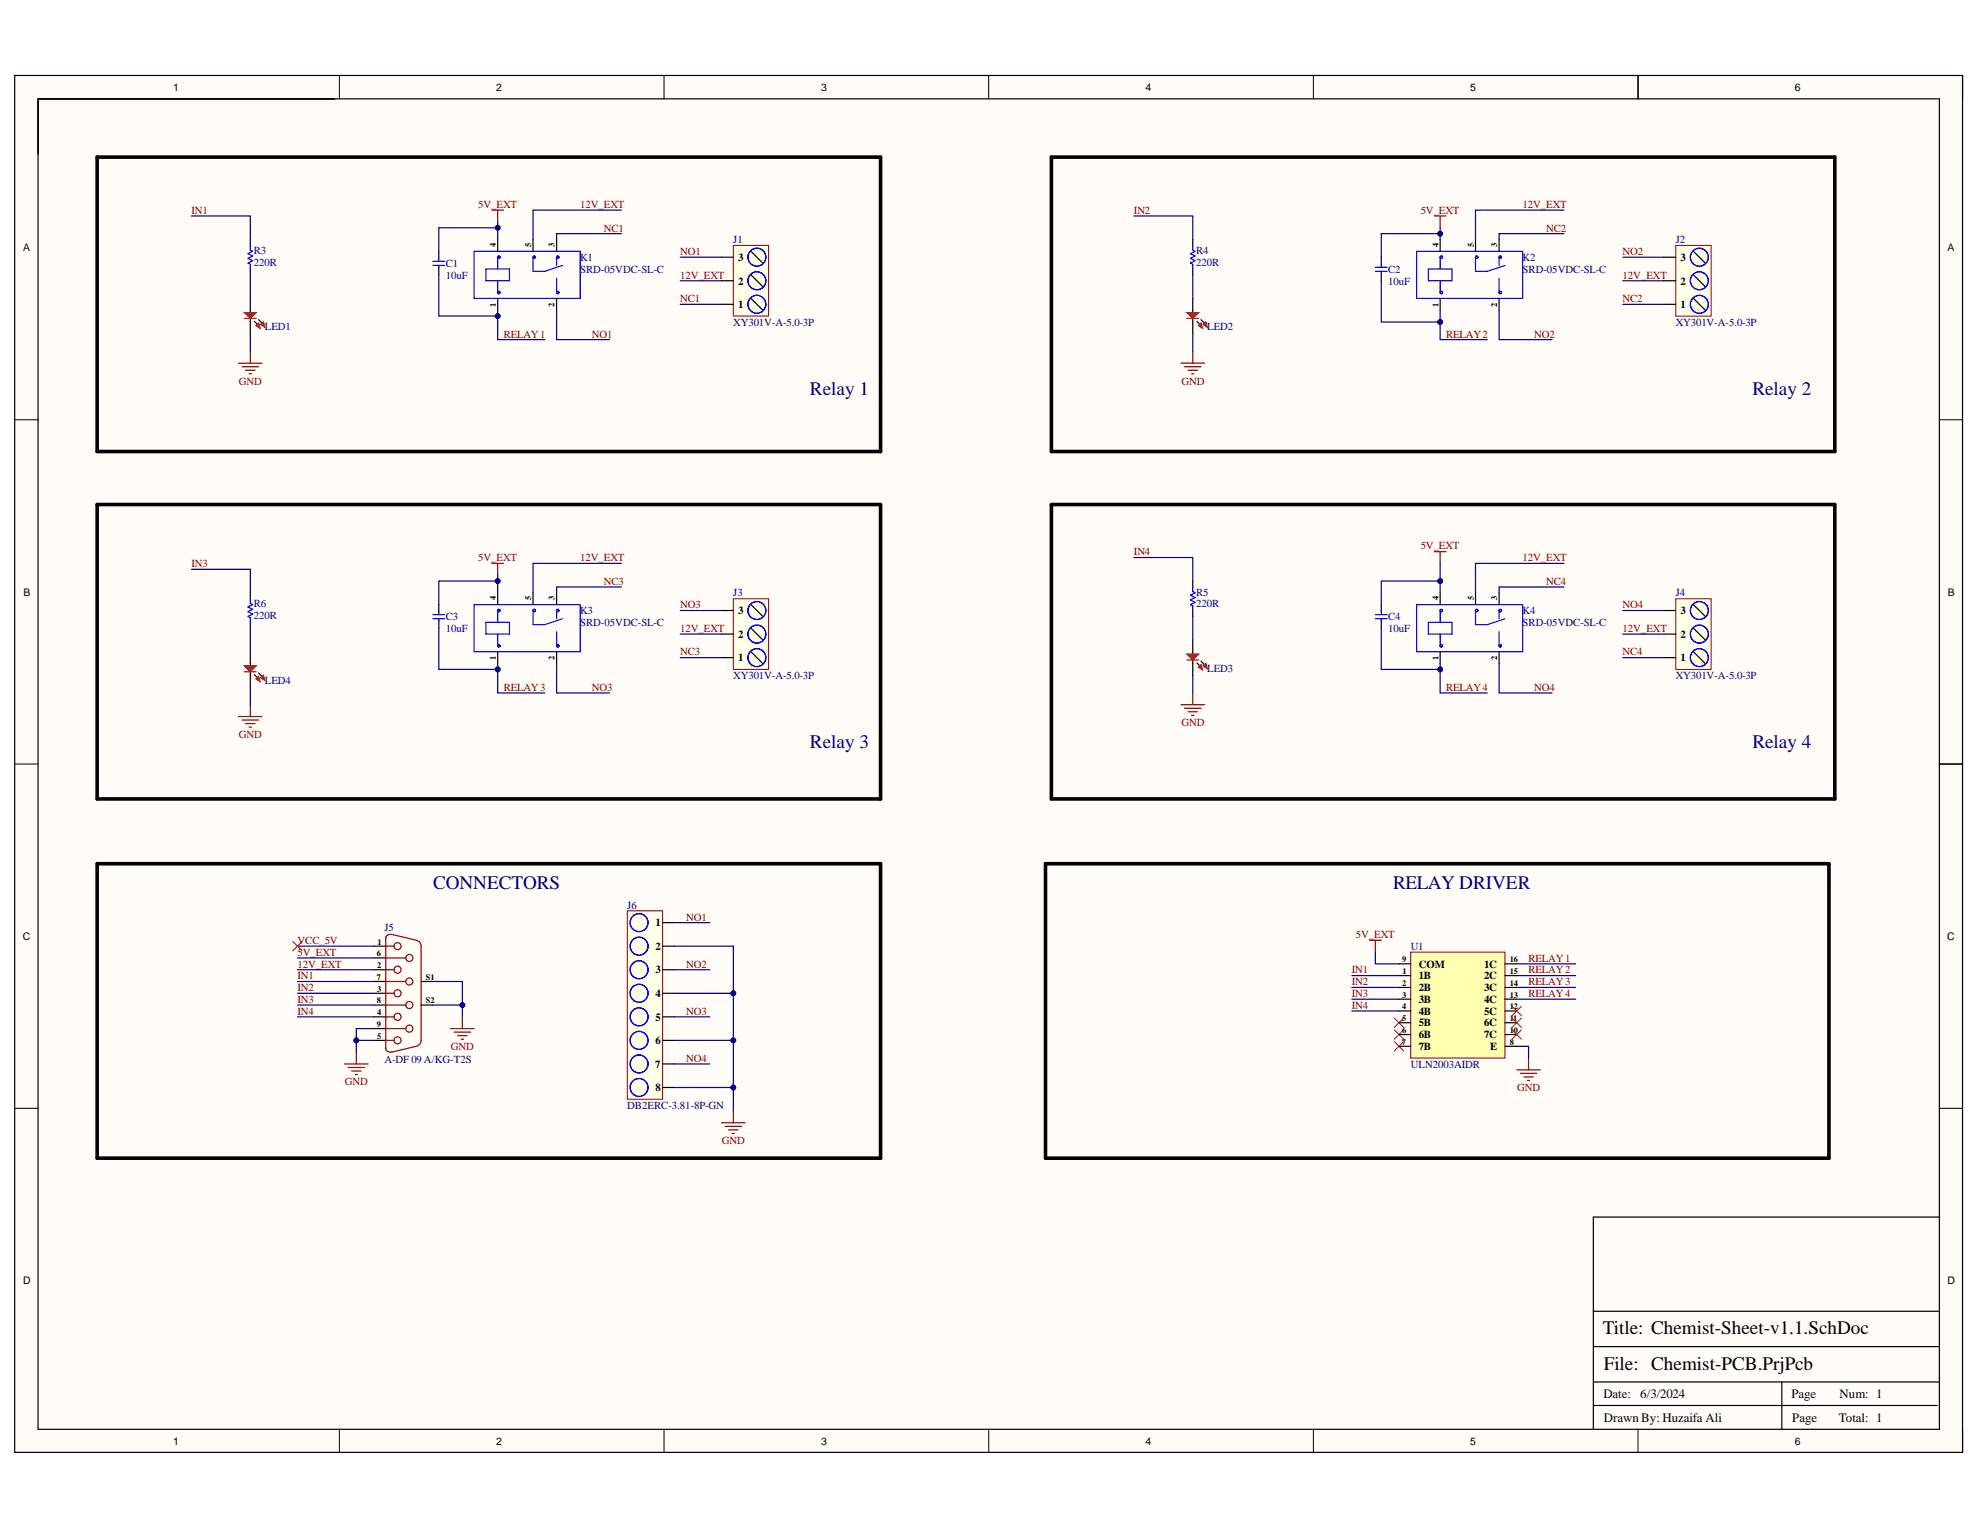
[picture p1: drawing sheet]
<svg xmlns="http://www.w3.org/2000/svg" width="279mm" height="216mm" viewBox="0 0 279 216" stroke-linecap="round" stroke-linejoin="round" font-family="sans-serif">
<g fill="#fffcf8">
<path d="M2.1 10.7h274.9v194.3h-274.9z" fill-rule="evenodd"/>
<path d="M5.4 14h268.2v187.7h-268.2z" fill-rule="evenodd"/>
</g>
<g fill="none" stroke="#000" stroke-width=".14">
<path d="M2.1 10.7h3.3M47.9 10.7v3.3M93.7 10.7v3.3M139.5 10.7v3.3M185.3 10.7v3.3M231.1 10.7v3.3M273.6 10.7h3.4v3.3M2.1 59.2h3.3M273.6 59.2h3.4M2.1 107.8h3.3M273.6 107.8h3.4M2.1 156.4h3.3"/>
<path d="M273.6 156.4h3.4M47.9 201.7v3.3M93.7 201.7v3.3M139.5 201.7v3.3M185.3 201.7v3.3M231.1 201.7v3.3M277 201.7v3.3"/>
</g>
<g fill="none" stroke="#000" stroke-width=".17">
<path d="M2.1 10.7h274.8v194.2h-274.8zM5.4 13.9h268.3v187.8h-268.3zM5.4 14h41.8M231.1 10.7v3.2M70.2 33.8v1.7M75.2 33.8v1.7M78.5 33.8v1.7M70.2 42.1v1.7M78.5 42.1v1.7M273.7 107.8h3.3M273.7 171.7h-48.9v30M224.8 198.3h48.6"/>
<path d="M224.8 195h48.7M224.8 190h48.7M224.8 185h48.7M251.4 195v6.7"/>
</g>
<g fill="none" stroke="#00f" stroke-width=".17">
<path d="M66.9 35.5h15v6.6h-15zM68.6 38h3.3v1.6h-3.3zM70.2 36.3v1.7M70.2 39.6v1.7M75.2 36.3v2h1.7l2.5-.8M78.5 36.3v1.2M78.5 39.3v2"/>
<circle cx="70.4" cy="36.3" r=".17"/>
<circle cx="75.4" cy="36.3" r=".17"/>
<circle cx="78.7" cy="36.3" r=".17"/>
<circle cx="70.4" cy="41.3" r=".17"/>
<circle cx="78.7" cy="41.3" r=".17"/>
</g>
<path d="M103.5 34.6h5v10h-5z" fill-rule="evenodd" fill="#ffffe8"/>
<path d="M103.5 34.6h5v10h-5z" fill="none" stroke="#800000" stroke-width=".14"/>
<path d="M101.8 39.6h1.7M101.8 36.3h1.7M106 38.8l1.6 1.6M106 35.5l1.6 1.6M101.8 42.9h1.7M106 42.1l1.6 1.7M70.2 83.7v1.6M70.2 92v1.6M75.2 83.7v1.6M78.5 83.7v1.6M78.5 92v1.6" fill="none" stroke="#000" stroke-width=".17"/>
<g fill="none" stroke="#00f" stroke-width=".17">
<path d="M66.9 85.3h15v6.7h-15zM68.6 87.8h3.3v1.7h-3.3zM70.2 86.2v1.6M70.2 89.5v1.6M75.2 86.2v1.9h1.7l2.5-.8M78.5 86.2v1.1M78.5 89.1v2"/>
<circle cx="106.8" cy="39.6" r="1.27"/>
<circle cx="106.8" cy="36.3" r="1.27"/>
<circle cx="106.8" cy="42.9" r="1.27"/>
<circle cx="70.4" cy="86.2" r=".17"/>
<circle cx="70.4" cy="91.1" r=".17"/>
<circle cx="75.4" cy="86.2" r=".17"/>
<circle cx="75.4" cy="86.1" r=".17"/>
<circle cx="78.7" cy="86.2" r=".17"/>
<circle cx="78.7" cy="86.1" r=".17"/>
<circle cx="78.7" cy="91.1" r=".17"/>
</g>
<path d="M103.5 84.5h5v10h-5z" fill-rule="evenodd" fill="#ffffe8"/>
<path d="M103.5 84.5h5v10h-5z" fill="none" stroke="#800000" stroke-width=".14"/>
<path d="M203.2 33.8v1.7M208.2 33.8v1.7M211.5 33.8v1.7M203.2 42.1v1.7M211.5 42.1v1.7M101.8 92.8h1.7M101.8 89.5h1.7M101.8 86.2h1.7M106 92l1.6 1.6M106 88.6l1.6 1.7M106 85.3l1.6 1.7" fill="none" stroke="#000" stroke-width=".17"/>
<g fill="none" stroke="#00f" stroke-width=".17">
<path d="M199.9 35.5h15v6.6h-15zM201.6 38h3.3v1.6h-3.3zM203.2 36.3v1.7M203.2 39.6v1.7M208.2 36.3v2h1.7l2.5-.8M211.5 36.3v1.2M211.5 39.3v2"/>
<circle cx="203.4" cy="36.3" r=".17"/>
<circle cx="208.4" cy="36.3" r=".17"/>
<circle cx="211.7" cy="36.3" r=".16"/>
<circle cx="203.4" cy="41.3" r=".17"/>
<circle cx="211.7" cy="41.3" r=".16"/>
<circle cx="106.8" cy="86.2" r="1.27"/>
<circle cx="106.8" cy="92.8" r="1.27"/>
<circle cx="106.8" cy="89.5" r="1.27"/>
<circle cx="106.8" cy="86.1" r="1.27"/>
</g>
<path d="M236.5 34.6h5v10h-5z" fill-rule="evenodd" fill="#ffffe8"/>
<path d="M236.5 34.6h5v10h-5z" fill="none" stroke="#800000" stroke-width=".14"/>
<path d="M234.8 39.6h1.7M234.8 36.3h1.7M239 38.8l1.6 1.7M239 35.5l1.6 1.6M234.8 42.9h1.7M239 42.1l1.6 1.7M203.2 83.7v1.6M203.2 92v1.6M208.2 83.7v1.6M211.5 83.7v1.6M211.5 92v1.6" fill="none" stroke="#000" stroke-width=".17"/>
<g fill="none" stroke="#00f" stroke-width=".17">
<path d="M199.9 85.3h15v6.7h-15zM201.6 87.8h3.3v1.7h-3.3zM203.2 86.2v1.6M203.2 89.5v1.6M208.2 86.2v1.9h1.7l2.5-.8M211.5 86.2v1.1M211.5 89.1v2"/>
<circle cx="239.8" cy="39.6" r="1.27"/>
<circle cx="239.8" cy="36.3" r="1.27"/>
<circle cx="239.8" cy="42.9" r="1.27"/>
<circle cx="203.4" cy="86.2" r=".17"/>
<circle cx="203.4" cy="91.1" r=".17"/>
<circle cx="208.4" cy="86.2" r=".17"/>
<circle cx="211.7" cy="91.1" r=".17"/>
<circle cx="211.7" cy="86.2" r=".16"/>
</g>
<path d="M236.5 84.5h5v10h-5z" fill-rule="evenodd" fill="#ffffe8"/>
<path d="M236.5 84.5h5v10h-5z" fill="none" stroke="#800000" stroke-width=".14"/>
<g fill="none" stroke="#000" stroke-width=".17">
<path d="M234.8 92.8h1.7M234.8 89.5h1.7M234.8 86.2h1.7M239 92l1.6 1.6M239 88.6l1.6 1.7M239 85.3l1.6 1.7M52.8 138.5h1.6M52.8 135.2h1.6M52.8 136.8h1.6M52.8 133.5h1.6M59.4 138.5h1.7M52.8 145.1h1.6"/>
<path d="M52.8 141.8h1.6M52.8 146.8h1.6M52.8 143.5h1.6M52.8 140.2h1.6M59.4 141.8h1.7"/>
</g>
<g fill="none" stroke="#00f" stroke-width=".17">
<circle cx="239.8" cy="89.5" r="1.27"/>
<circle cx="239.8" cy="86.2" r="1.27"/>
<circle cx="239.8" cy="92.8" r="1.27"/>
</g>
<g fill="none" stroke="#800" stroke-width=".17">
<path d="M54.4 132.4v15.6M54.4 138.5h2.9M54.4 135.2h2.9M54.4 133.5h1.2M54.4 136.8h1.2M54.4 132.4a.61 .61 0 0 1 .9-.5l3.5 .8M58.8 132.7a.83 .83 0 0 1 .6 .8v13.3a.84 .84 0 0 1-.6 .8M54.4 145.1h2.9M54.4 141.8h2.9M54.4 146.8h1.2M54.4 143.5h1.2M54.4 140.2h1.2"/>
<path d="M54.4 147.9a.63 .63 0 0 0 .9 .5M58.8 147.6l-3.5 .9"/>
<circle cx="56.1" cy="136.8" r=".5"/>
<circle cx="56.1" cy="133.5" r=".5"/>
<circle cx="57.8" cy="138.5" r=".5"/>
<circle cx="57.8" cy="135.2" r=".5"/>
<circle cx="56.1" cy="143.5" r=".5"/>
<circle cx="56.1" cy="146.8" r=".5"/>
<circle cx="56.1" cy="140.2" r=".5"/>
<circle cx="57.8" cy="141.8" r=".5"/>
<circle cx="57.8" cy="145.1" r=".5"/>
</g>
<g fill="none" stroke="#800000" stroke-width=".17">
<path d="M48.6 150.1h3.3M49.1 150.6h2.3M49.6 151.1h1.3M50.1 151.6h.4M50.3 148.5v1.6M63.6 145.1h3.3M64.1 145.6h2.3M64.6 146.1h1.3M65.1 146.6h.3M65.2 143.5v1.6M101.8 158.4h3.3M102.3 158.9h2.3"/>
<path d="M102.8 159.4h1.3M103.3 159.9h.3M103.5 156.8v1.6"/>
</g>
<path d="M13.7 22.2h110.6v41.5h-110.6zM148.4 22.2h110.5v41.5h-110.5zM13.7 71.2h110.6v41.5h-110.6zM148.4 71.2h110.5v41.5h-110.5z" fill="none" stroke="#000" stroke-width=".51"/>
<g fill="none" stroke="#000080" stroke-width=".17">
<path d="M87.7 29.6h-12.5v4.2M87.7 33h-9.2v.8M96 36.3h5.8M96 39.6h5.8M220.7 29.7h-12.5v4.1M220.7 33h-9.2v.8M229 36.3h5.8M229 39.6h5.8M78.5 43.8v4.1h7.5M96 42.9h5.8M211.5 43.8v4.1h7.5M229 42.9h5.8"/>
<path d="M87.7 79.5h-12.5v4.2M220.7 79.5h-12.5v4.2M78.5 93.6v4.2h7.5M87.7 82.8h-9.2v.9M96 86.2h5.8M96 89.5h5.8M96 92.8h5.8M211.5 93.6v4.2h7.5M220.7 82.8h-9.2v.9M229 86.2h5.8M229 89.5h5.8M229 92.8h5.8"/>
<path d="M42 133.5h10.8M42 135.2h10.8M42 136.8h10.8M42 138.5h10.8M42 140.2h10.8M42 141.8h10.8M42 143.5h10.8M61.1 141.8h4.1v1.7"/>
</g>
<circle cx="65.2" cy="141.8" r=".33" fill="#000080"/>
<circle cx="65.2" cy="141.8" r=".33" fill="none" stroke="#000080" stroke-width=".14"/>
<path d="M61.1 138.5h4.1v3.3" fill="none" stroke="#000080" stroke-width=".17"/>
<circle cx="65.2" cy="141.8" r=".33" fill="#000080"/>
<circle cx="65.2" cy="141.8" r=".33" fill="none" stroke="#000080" stroke-width=".14"/>
<path d="M52.8 146.8h-2.5v1.7" fill="none" stroke="#000080" stroke-width=".17"/>
<circle cx="50.3" cy="146.8" r=".33" fill="#000080"/>
<circle cx="50.3" cy="146.8" r=".33" fill="none" stroke="#000080" stroke-width=".14"/>
<path d="M52.8 145.1h-2.5v1.7" fill="none" stroke="#000080" stroke-width=".17"/>
<circle cx="50.3" cy="146.8" r=".33" fill="#000080"/>
<circle cx="50.3" cy="146.8" r=".33" fill="none" stroke="#000080" stroke-width=".14"/>
<path d="M41.3 132.9l1.3 1.3M42.6 132.9l-1.3 1.3" fill="none" stroke="#f00" stroke-width=".14"/>
<path d="M88.5 128.5h5v26.6h-5z" fill-rule="evenodd" fill="#ffffe8"/>
<path d="M88.5 128.5h5v26.6h-5z" fill="none" stroke="#800000" stroke-width=".14"/>
<path d="M93.5 130.2h1.7M93.5 133.5h1.7M93.5 136.8h1.7M93.5 140.2h1.7M93.5 143.5h1.7M93.5 146.8h1.7M93.5 150.1h1.7M93.5 153.5h1.7" fill="none" stroke="#000" stroke-width=".17"/>
<g fill="none" stroke="#00f" stroke-width=".17">
<circle cx="90.2" cy="136.8" r="1.27"/>
<circle cx="90.2" cy="133.5" r="1.27"/>
<circle cx="90.2" cy="130.2" r="1.27"/>
<circle cx="90.2" cy="140.2" r="1.27"/>
<circle cx="90.2" cy="143.5" r="1.27"/>
<circle cx="90.2" cy="146.8" r="1.27"/>
<circle cx="90.2" cy="150.1" r="1.27"/>
<circle cx="90.2" cy="153.5" r="1.27"/>
</g>
<path d="M95.2 133.5h8.3v23.3" fill="none" stroke="#000080" stroke-width=".17"/>
<circle cx="103.5" cy="140.2" r=".33" fill="#000080"/>
<circle cx="103.5" cy="140.2" r=".33" fill="none" stroke="#000080" stroke-width=".14"/>
<circle cx="103.5" cy="146.8" r=".33" fill="#000080"/>
<circle cx="103.5" cy="146.8" r=".33" fill="none" stroke="#000080" stroke-width=".14"/>
<circle cx="103.5" cy="153.5" r=".33" fill="#000080"/>
<circle cx="103.5" cy="153.5" r=".33" fill="none" stroke="#000080" stroke-width=".14"/>
<path d="M95.2 140.2h8.3" fill="none" stroke="#000080" stroke-width=".17"/>
<circle cx="103.5" cy="140.2" r=".33" fill="#000080"/>
<circle cx="103.5" cy="140.2" r=".33" fill="none" stroke="#000080" stroke-width=".14"/>
<path d="M95.2 146.8h8.3" fill="none" stroke="#000080" stroke-width=".17"/>
<circle cx="103.5" cy="146.8" r=".33" fill="#000080"/>
<circle cx="103.5" cy="146.8" r=".33" fill="none" stroke="#000080" stroke-width=".14"/>
<path d="M95.2 153.5h8.3" fill="none" stroke="#000080" stroke-width=".17"/>
<circle cx="103.5" cy="153.5" r=".33" fill="#000080"/>
<circle cx="103.5" cy="153.5" r=".33" fill="none" stroke="#000080" stroke-width=".14"/>
<path d="M95.2 136.8h5M95.2 130.2h5M190.8 137.7h6.6M190.8 139.3h6.6M194.1 134.4v1.6h3.3M95.2 150.1h5M95.2 143.5h5M190.8 141h6.6M190.8 142.7h6.6M214 147.6h1.7v1.7" fill="none" stroke="#000080" stroke-width=".17"/>
<path d="M193.3 132.7h1.6M194.1 132.7v1.7M214 151h3.4M214.5 151.5h2.4M215 152h1.4M215.5 152.5h.4M215.7 149.3v1.7" fill="none" stroke="#800000" stroke-width=".17"/>
<path d="M196.7 147l1.4 1.3M196.7 143.7l1.4 1.3M196.7 145.3l1.4 1.3M198.1 147l-1.4 1.3M198.1 143.7l-1.4 1.3M198.1 145.3l-1.4 1.3" fill="none" stroke="#f00" stroke-width=".14"/>
<path d="M35.9 45.3l.4 .5" fill="none" stroke="#000" stroke-width=".17"/>
<path d="M36.1 46l.4-.4 .2 .8-.6-.4 .2-.2z" fill-rule="evenodd" fill="#c00"/>
<path d="M36.1 46l.4-.4 .2 .8-.6-.4 .2-.2z" fill="none" stroke="#c00" stroke-width=".14"/>
<path d="M36.5 45.1l.5 .5" fill="none" stroke="#000" stroke-width=".17"/>
<path d="M36.8 45.8l.4-.4 .2 .8-.6-.4 .2-.2z" fill-rule="evenodd" fill="#c00"/>
<path d="M36.8 45.8l.4-.4 .2 .8-.6-.4 .2-.2z" fill="none" stroke="#c00" stroke-width=".14"/>
<path d="M35.3 42.1v2M35.3 44.9v2.2" fill="none" stroke="#000" stroke-width=".17"/>
<path d="M34.5 44.9h1.7" fill="none" stroke="#c00" stroke-width=".17"/>
<path d="M34.5 44.1h1.7l-.9 .8z" fill="#c00"/>
<path d="M34.5 44.1h1.7l-.9 .8z" fill="none" stroke="#c00" stroke-width=".17"/>
<path d="M33.7 51.3h3.3M34.2 51.7h2.3M34.7 52.2h1.3M35.2 52.7h.3M35.3 49.6v1.7" fill="none" stroke="#800000" stroke-width=".17"/>
<path d="M35.3 33.8v.8M35.3 38v.8" fill="none" stroke="#000" stroke-width=".17"/>
<path d="M35.3 34.6v.7l.4 .2-.7 .3 .7 .3-.7 .4 .7 .3-.7 .3 .3 .2v.7" fill="none" stroke="#00f" stroke-width=".17"/>
<path d="M27 30.5h8.3v3.3M35.3 38.8v3.3M70.2 31.3v2.5M35.3 47.1v2.5" fill="none" stroke="#000080" stroke-width=".17"/>
<circle cx="70.2" cy="32.1" r=".33" fill="#000080"/>
<circle cx="70.2" cy="32.1" r=".33" fill="none" stroke="#000080" stroke-width=".14"/>
<path d="M70.2 43.8v4.1h6.7" fill="none" stroke="#000080" stroke-width=".17"/>
<circle cx="70.2" cy="44.6" r=".33" fill="#000080"/>
<circle cx="70.2" cy="44.6" r=".33" fill="none" stroke="#000080" stroke-width=".14"/>
<path d="M69.4 29.6h1.7M70.2 29.6v1.7" fill="none" stroke="#800000" stroke-width=".17"/>
<path d="M168.9 45.4l.4 .4" fill="none" stroke="#000" stroke-width=".17"/>
<path d="M169.5 45.6l.2 .8-.6-.4z" fill-rule="evenodd" fill="#c00"/>
<path d="M169.5 45.6l.2 .8-.6-.4z" fill="none" stroke="#c00" stroke-width=".14"/>
<path d="M169.5 45.1l.5 .5" fill="none" stroke="#000" stroke-width=".17"/>
<path d="M169.8 45.8l.4-.4 .2 .8-.6-.4 .2-.2z" fill-rule="evenodd" fill="#c00"/>
<path d="M169.8 45.8l.4-.4 .2 .8-.6-.4 .2-.2z" fill="none" stroke="#c00" stroke-width=".14"/>
<path d="M168.3 42.1v2M168.3 44.9v2.2" fill="none" stroke="#000" stroke-width=".17"/>
<path d="M167.5 44.9h1.6" fill="none" stroke="#c00" stroke-width=".17"/>
<path d="M167.5 44.1h1.6l-.8 .8z" fill="#c00"/>
<path d="M167.5 44.1h1.6l-.8 .8z" fill="none" stroke="#c00" stroke-width=".17"/>
<path d="M202.4 30.5h1.7M203.2 30.5v1.6M166.6 51.2h3.4M167.1 51.8h2.4M167.6 52.2h1.4M168.1 52.7h.4M168.3 49.6v1.6" fill="none" stroke="#800000" stroke-width=".17"/>
<path d="M168.3 33.8v.8M168.3 38v.8" fill="none" stroke="#000" stroke-width=".17"/>
<path d="M168.3 34.6v.7l.3 .2-.6 .3 .6 .3-.6 .4 .6 .3-.6 .3 .3 .2v.7" fill="none" stroke="#00f" stroke-width=".17"/>
<path d="M160 30.5h8.3v3.3M168.3 38.8v3.3M203.2 32.1v1.7M168.3 47.1v2.5" fill="none" stroke="#000080" stroke-width=".17"/>
<circle cx="203.2" cy="33" r=".33" fill="#000080"/>
<circle cx="203.2" cy="33" r=".33" fill="none" stroke="#000080" stroke-width=".14"/>
<path d="M203.2 43.8v4.1h6.7" fill="none" stroke="#000080" stroke-width=".17"/>
<circle cx="203.2" cy="45.4" r=".33" fill="#000080"/>
<circle cx="203.2" cy="45.4" r=".33" fill="none" stroke="#000080" stroke-width=".14"/>
<path d="M35.9 95.2l.4 .4" fill="none" stroke="#000" stroke-width=".17"/>
<path d="M36.1 95.8l.4-.4 .2 .8-.6-.4 .2-.2z" fill-rule="evenodd" fill="#c00"/>
<path d="M36.1 95.8l.4-.4 .2 .8-.6-.4 .2-.2z" fill="none" stroke="#c00" stroke-width=".14"/>
<path d="M36.5 95l.5 .5" fill="none" stroke="#000" stroke-width=".17"/>
<path d="M37 95.5l-.2 .2 .4-.4 .2 .7-.6-.3z" fill-rule="evenodd" fill="#c00"/>
<path d="M37 95.5l-.2 .2 .4-.4 .2 .7-.6-.3z" fill="none" stroke="#c00" stroke-width=".14"/>
<path d="M35.3 92v2M35.3 94.8v2.2" fill="none" stroke="#000" stroke-width=".17"/>
<path d="M34.5 94.8h1.7" fill="none" stroke="#c00" stroke-width=".17"/>
<path d="M34.5 94h1.7l-.9 .8z" fill="#c00"/>
<path d="M34.5 94h1.7l-.9 .8z" fill="none" stroke="#c00" stroke-width=".17"/>
<path d="M69.4 79.5h1.7M70.2 79.5v1.7M35.3 99.4v1.7M33.7 101.1h3.3M34.2 101.6h2.3M34.7 102.1h1.3M35.2 102.6h.3" fill="none" stroke="#800000" stroke-width=".17"/>
<path d="M35.3 83.7v.8M35.3 87.8v.8" fill="none" stroke="#000" stroke-width=".17"/>
<path d="M35.3 84.5v.7l.4 .1-.7 .4 .7 .3-.7 .3 .7 .4-.7 .3 .3 .1v.7" fill="none" stroke="#00f" stroke-width=".17"/>
<path d="M27 80.3h8.3v3.4M35.3 88.6v3.4M35.3 97v2.4M70.2 81.2v2.5" fill="none" stroke="#000080" stroke-width=".17"/>
<circle cx="70.2" cy="82" r=".33" fill="#000080"/>
<circle cx="70.2" cy="82" r=".33" fill="none" stroke="#000080" stroke-width=".14"/>
<path d="M70.2 93.6v4.2h6.7" fill="none" stroke="#000080" stroke-width=".17"/>
<circle cx="70.2" cy="94.5" r=".33" fill="#000080"/>
<circle cx="70.2" cy="94.5" r=".33" fill="none" stroke="#000080" stroke-width=".14"/>
<path d="M203.2 93.6v4.2h6.7" fill="none" stroke="#000080" stroke-width=".17"/>
<circle cx="203.2" cy="94.5" r=".33" fill="#000080"/>
<circle cx="203.2" cy="94.5" r=".33" fill="none" stroke="#000080" stroke-width=".14"/>
<path d="M168.9 93.5l.4 .5" fill="none" stroke="#000" stroke-width=".17"/>
<path d="M169.3 94l-.2 .2 .4-.4 .2 .8-.6-.4z" fill-rule="evenodd" fill="#c00"/>
<path d="M169.3 94l-.2 .2 .4-.4 .2 .8-.6-.4z" fill="none" stroke="#c00" stroke-width=".14"/>
<path d="M169.5 93.3l.5 .5" fill="none" stroke="#000" stroke-width=".17"/>
<path d="M169.8 94l.4-.4 .2 .8-.6-.4 .2-.2z" fill-rule="evenodd" fill="#c00"/>
<path d="M169.8 94l.4-.4 .2 .8-.6-.4 .2-.2z" fill="none" stroke="#c00" stroke-width=".14"/>
<path d="M168.3 90.3v2M168.3 93.1v2.2" fill="none" stroke="#000" stroke-width=".17"/>
<path d="M167.5 93.1h1.6" fill="none" stroke="#c00" stroke-width=".17"/>
<path d="M167.5 92.3h1.6l-.8 .8z" fill="#c00"/>
<path d="M167.5 92.3h1.6l-.8 .8z" fill="none" stroke="#c00" stroke-width=".17"/>
<path d="M202.4 77.8h1.7M203.2 77.8v1.7M166.6 99.4h3.4M167.1 99.9h2.4M168.3 97.8v1.6M167.6 100.4h1.4M168.1 100.9h.4" fill="none" stroke="#800000" stroke-width=".17"/>
<path d="M168.3 82v.8M168.3 86.2v.8" fill="none" stroke="#000" stroke-width=".17"/>
<path d="M168.3 82.8v.7l.3 .2-.6 .3 .6 .3-.6 .4 .6 .3-.6 .3 .3 .2v.7" fill="none" stroke="#00f" stroke-width=".17"/>
<path d="M160 78.7h8.3v3.3M203.2 79.5v4.2M168.3 87v3.3M168.3 95.3v2.5" fill="none" stroke="#000080" stroke-width=".17"/>
<circle cx="203.2" cy="82" r=".33" fill="#000080"/>
<circle cx="203.2" cy="82" r=".33" fill="none" stroke="#000080" stroke-width=".14"/>
<path d="M13.7 121.9h110.6v41.5h-110.6zM147.5 121.9h110.6v41.5h-110.6z" fill="none" stroke="#000" stroke-width=".51"/>
<path d="M199.1 134.4h13.3v14.9h-13.3z" fill-rule="evenodd" fill="#ffffb0"/>
<path d="M199.1 134.4h13.3v14.9h-13.3z" fill="none" stroke="#800000" stroke-width=".14"/>
<g fill="none" stroke="#000" stroke-width=".17">
<path d="M61.9 35.5v1M61.9 37.7v1.1M197.4 137.7h1.7M197.4 139.3h1.7M197.4 136h1.7M212.4 137.7h1.6M212.4 139.3h1.6M212.4 136h1.6M197.4 141h1.7M197.4 142.7h1.7M197.4 144.3h1.7M197.4 146h1.7"/>
<path d="M197.4 147.6h1.7M212.4 141h1.6M212.4 142.7h1.6M212.4 144.3h1.6M212.4 146h1.6M212.4 147.6h1.6"/>
</g>
<path d="M213.4 145.3l1.3 1.3M213.4 142l1.3 1.3M213.4 143.7l1.3 1.3M214.7 145.3l-1.3 1.3M214.7 142l-1.3 1.3M214.7 143.7l-1.3 1.3" fill="none" stroke="#f00" stroke-width=".14"/>
<path d="M70.2 32.1h-8.3v3.4M214 136h8.3M214 137.7h8.3M214 139.3h8.3M214 141h8.3" fill="none" stroke="#000080" stroke-width=".17"/>
<path d="M61.1 37.5h1.7M61.1 36.9h1.7M61.9 36.5v.3M61.9 37.5v.3" fill="none" stroke="#00f" stroke-width=".17"/>
<circle cx="70.2" cy="32.1" r=".33" fill="#000080"/>
<circle cx="70.2" cy="32.1" r=".33" fill="none" stroke="#000080" stroke-width=".14"/>
<path d="M61.9 38.8v5.8h8.3" fill="none" stroke="#000080" stroke-width=".17"/>
<circle cx="70.2" cy="44.6" r=".33" fill="#000080"/>
<circle cx="70.2" cy="44.6" r=".33" fill="none" stroke="#000080" stroke-width=".14"/>
<path d="M61.9 85.3v1M61.9 87.6v1" fill="none" stroke="#000" stroke-width=".17"/>
<path d="M61.1 87.3h1.7M61.1 86.7h1.7M61.9 86.3v.4M61.9 87.3v.3" fill="none" stroke="#00f" stroke-width=".17"/>
<path d="M70.2 82h-8.3v3.3" fill="none" stroke="#000080" stroke-width=".17"/>
<circle cx="70.2" cy="82" r=".33" fill="#000080"/>
<circle cx="70.2" cy="82" r=".33" fill="none" stroke="#000080" stroke-width=".14"/>
<path d="M61.9 88.6v5.9h8.3" fill="none" stroke="#000080" stroke-width=".17"/>
<circle cx="70.2" cy="94.5" r=".33" fill="#000080"/>
<circle cx="70.2" cy="94.5" r=".33" fill="none" stroke="#000080" stroke-width=".14"/>
<path d="M194.9 85.3v1M194.9 87.6v1" fill="none" stroke="#000" stroke-width=".17"/>
<path d="M194.1 87.3h1.6M194.1 86.7h1.6M194.9 86.3v.4M194.9 87.3v.4" fill="none" stroke="#00f" stroke-width=".17"/>
<path d="M203.2 82h-8.3v3.3" fill="none" stroke="#000080" stroke-width=".17"/>
<circle cx="203.2" cy="82" r=".33" fill="#000080"/>
<circle cx="203.2" cy="82" r=".33" fill="none" stroke="#000080" stroke-width=".14"/>
<path d="M194.9 88.6v5.9h8.3" fill="none" stroke="#000080" stroke-width=".17"/>
<circle cx="203.2" cy="94.5" r=".33" fill="#000080"/>
<circle cx="203.2" cy="94.5" r=".33" fill="none" stroke="#000080" stroke-width=".14"/>
<path d="M194.9 36.3v1M194.9 38.5v1.1" fill="none" stroke="#000" stroke-width=".17"/>
<path d="M194.1 38.3h1.6M194.1 37.7h1.6M194.9 37.3v.3M194.9 38.3v.3" fill="none" stroke="#00f" stroke-width=".17"/>
<path d="M203.2 33h-8.3v3.3" fill="none" stroke="#000080" stroke-width=".17"/>
<circle cx="203.2" cy="33" r=".33" fill="#000080"/>
<circle cx="203.2" cy="33" r=".33" fill="none" stroke="#000080" stroke-width=".14"/>
<path d="M194.9 39.6v5.8h8.3" fill="none" stroke="#000080" stroke-width=".17"/>
<circle cx="203.2" cy="45.4" r=".33" fill="#000080"/>
<circle cx="203.2" cy="45.4" r=".33" fill="none" stroke="#000080" stroke-width=".14"/>
<g font-size="2.7" fill="#000080">
<text x="114.3" y="55.7">Relay 1</text>
<text x="247.3" y="55.7">Relay 2</text>
<text x="114.3" y="105.5">Relay 3</text>
<text x="247.3" y="105.5">Relay 4</text>
<text x="61.1" y="125.5">CONNECTORS</text>
<text x="196.6" y="125.5">RELAY DRIVER</text>
</g>
<g font-size="2.7">
<text x="226.2" y="188.3">Title: Chemist-Sheet-v1.1.SchDoc</text>
<text x="226.3" y="193.3">File: Chemist-PCB.PrjPcb</text>
</g>
<g font-size="1.8">
<text x="226.3" y="197.3">Date:</text>
<text x="231.5" y="197.3">6/3/2024</text>
<text x="252.8" y="197.3">Page</text>
<text x="259.6" y="197.3">Num: 1</text>
<text x="226.3" y="200.6">Drawn By: Huzaifa Ali</text>
<text x="252.9" y="200.6">Page</text>
<text x="259.5" y="200.6">Total: 1</text>
</g>
<g font-size="1.5">
<text x="24.4" y="12.8">1</text>
<text x="70" y="12.8">2</text>
<text x="115.9" y="12.8">3</text>
<text x="161.7" y="12.8">4</text>
<text x="207.4" y="12.8">5</text>
<text x="253.3" y="12.8">6</text>
<text x="3.3" y="35.5">A</text>
<text x="274.8" y="35.5">A</text>
<text x="104.1" y="40.2">2</text>
<text x="104.1" y="36.8">3</text>
<text x="237.1" y="40.2">2</text>
<text x="237.1" y="36.8">3</text>
<text x="104.1" y="43.5">1</text>
<text x="237.1" y="43.5">1</text>
<text x="3.3" y="84">B</text>
<text x="104.1" y="90">2</text>
<text x="104.1" y="86.7">3</text>
<text x="237.1" y="90">2</text>
<text x="237.1" y="86.7">3</text>
<text x="274.9" y="84">B</text>
<text x="104.1" y="93.3">1</text>
<text x="237.1" y="93.3">1</text>
<text x="92.5" y="130.7">1</text>
<text x="3.2" y="132.6">C</text>
<text x="92.5" y="134">2</text>
<text x="92.5" y="137.3">3</text>
<text x="200.2" y="136.5">COM</text>
<text x="209.4" y="136.5">1C</text>
<text x="274.8" y="132.6">C</text>
<text x="92.5" y="140.7">4</text>
<text x="200.2" y="138.2">1B</text>
<text x="200.2" y="139.8">2B</text>
<text x="200.2" y="141.5">3B</text>
<text x="200.2" y="143.2">4B</text>
<text x="209.4" y="138.2">2C</text>
<text x="209.4" y="139.8">3C</text>
<text x="209.4" y="141.5">4C</text>
<text x="209.4" y="143.2">5C</text>
<text x="92.5" y="144">5</text>
<text x="92.5" y="147.3">6</text>
<text x="200.2" y="144.8">5B</text>
<text x="200.2" y="146.5">6B</text>
<text x="200.2" y="148.2">7B</text>
<text x="209.4" y="144.8">6C</text>
<text x="209.4" y="146.5">7C</text>
<text x="210.3" y="148.2">E</text>
<text x="92.4" y="150.7">7</text>
<text x="92.5" y="154">8</text>
<text x="3.3" y="181.2">D</text>
<text x="274.8" y="181.2">D</text>
<text x="24.4" y="203.8">1</text>
<text x="70" y="203.8">2</text>
<text x="115.9" y="203.8">3</text>
<text x="161.7" y="203.8">4</text>
<text x="207.4" y="203.8">5</text>
<text x="253.3" y="203.8">6</text>
</g>
<g font-size="1.5" fill="#800000">
<text x="67.5" y="29.3">5V_EXT</text>
<text x="81.9" y="29.3">12V_EXT</text>
<text x="214.8" y="29.3">12V_EXT</text>
<text x="27" y="30.2">IN1</text>
<text x="85.2" y="32.7">NC1</text>
<text x="96" y="36">NO1</text>
<text x="160" y="30.2">IN2</text>
<text x="200.5" y="30.2">5V_EXT</text>
<text x="218.2" y="32.7">NC2</text>
<text x="229" y="36">NO2</text>
<text x="96" y="39.3">12V_EXT</text>
<text x="229" y="39.3">12V_EXT</text>
<text x="71.1" y="47.6">RELAY1</text>
<text x="83.5" y="47.6">NO1</text>
<text x="96" y="42.7">NC1</text>
<text x="204.1" y="47.6">RELAY2</text>
<text x="216.5" y="47.6">NO2</text>
<text x="229" y="42.7">NC2</text>
<text x="33.7" y="54.3">GND</text>
<text x="166.7" y="54.3">GND</text>
<text x="200.5" y="77.5">5V_EXT</text>
<text x="27" y="80">IN3</text>
<text x="67.5" y="79.2">5V_EXT</text>
<text x="81.9" y="79.2">12V_EXT</text>
<text x="85.2" y="82.5">NC3</text>
<text x="160" y="78.4">IN4</text>
<text x="214.8" y="79.2">12V_EXT</text>
<text x="218.2" y="82.5">NC4</text>
<text x="96" y="89.2">12V_EXT</text>
<text x="96" y="85.9">NO3</text>
<text x="229" y="89.2">12V_EXT</text>
<text x="229" y="85.9">NO4</text>
<text x="96" y="92.5">NC3</text>
<text x="229" y="92.5">NC4</text>
<text x="71.1" y="97.5">RELAY3</text>
<text x="83.5" y="97.5">NO3</text>
<text x="204.1" y="97.5">RELAY4</text>
<text x="216.5" y="97.5">NO4</text>
<text x="33.7" y="104.1">GND</text>
<text x="166.7" y="102.5">GND</text>
<text x="96.8" y="129.9">NO1</text>
<text x="42" y="133.2">VCC_5V</text>
<text x="42" y="134.9">5V_EXT</text>
<text x="42" y="136.5">12V_EXT</text>
<text x="96.8" y="136.5">NO2</text>
<text x="190.7" y="137.3">IN1</text>
<text x="191.3" y="132.4">5V_EXT</text>
<text x="215.7" y="135.7">RELAY1</text>
<text x="215.7" y="137.3">RELAY2</text>
<text x="42" y="138.2">IN1</text>
<text x="42" y="139.8">IN2</text>
<text x="42" y="141.5">IN3</text>
<text x="42" y="143.2">IN4</text>
<text x="96.8" y="143.2">NO3</text>
<text x="190.7" y="139">IN2</text>
<text x="190.7" y="140.7">IN3</text>
<text x="190.7" y="142.3">IN4</text>
<text x="215.7" y="139">RELAY3</text>
<text x="215.7" y="140.7">RELAY4</text>
<text x="63.6" y="148.2">GND</text>
<text x="96.8" y="149.8">NO4</text>
<text x="48.7" y="153.2">GND</text>
<text x="214.1" y="154">GND</text>
<text x="101.9" y="161.5">GND</text>
</g>
<g font-size="1.5" fill="#000080">
<text x="35.8" y="35.8">R3</text>
<text x="103.5" y="34.3">J1</text>
<text x="168.8" y="35.8">R4</text>
<text x="236.5" y="34.3">J2</text>
<text x="35.8" y="37.5">220R</text>
<text x="62.9" y="37.7">C1</text>
<text x="62.9" y="39.3">10uF</text>
<text x="81.9" y="36.8">K1</text>
<text x="81.9" y="38.5">SRD-05VDC-SL-C</text>
<text x="168.8" y="37.5">220R</text>
<text x="195.9" y="38.5">C2</text>
<text x="195.9" y="40.2">10uF</text>
<text x="214.8" y="36.8">K2</text>
<text x="214.8" y="38.5">SRD-05VDC-SL-C</text>
<text x="37.4" y="46.6">LED1</text>
<text x="103.5" y="45.9">XY301V-A-5.0-3P</text>
<text x="170.4" y="46.6">LED2</text>
<text x="236.5" y="45.9">XY301V-A-5.0-3P</text>
<text x="35.8" y="85.7">R6</text>
<text x="35.8" y="87.3">220R</text>
<text x="62.9" y="87.5">C3</text>
<text x="62.9" y="89.2">10uF</text>
<text x="81.9" y="86.7">K3</text>
<text x="81.9" y="88.3">SRD-05VDC-SL-C</text>
<text x="103.5" y="84.2">J3</text>
<text x="168.8" y="84">R5</text>
<text x="168.8" y="85.7">220R</text>
<text x="195.9" y="87.5">C4</text>
<text x="195.9" y="89.2">10uF</text>
<text x="214.8" y="86.7">K4</text>
<text x="214.8" y="88.3">SRD-05VDC-SL-C</text>
<text x="236.5" y="84.2">J4</text>
<text x="103.5" y="95.8">XY301V-A-5.0-3P</text>
<text x="170.4" y="94.8">LED3</text>
<text x="236.5" y="95.8">XY301V-A-5.0-3P</text>
<text x="37.4" y="96.5">LED4</text>
<text x="54.3" y="131.4">J5</text>
<text x="88.5" y="128.2">J6</text>
<text x="199.1" y="134">U1</text>
<text x="54.3" y="150">A-DF 09 A/KG-T2S</text>
<text x="199.1" y="150.7">ULN2003AIDR</text>
<text x="88.5" y="156.5">DB2ERC-3.81-8P-GN</text>
</g>
<g font-size="1.2">
<text x="70" y="34.8" transform="rotate(-90 70 34.8)">4</text>
<text x="75" y="34.8" transform="rotate(-90 75 34.8)">5</text>
<text x="78.3" y="34.8" transform="rotate(-90 78.3 34.8)">3</text>
<text x="203" y="34.8" transform="rotate(-90 203 34.8)">4</text>
<text x="208" y="34.8" transform="rotate(-90 208 34.8)">5</text>
<text x="211.3" y="34.8" transform="rotate(-90 211.3 34.8)">3</text>
<text x="70" y="43.3" transform="rotate(-90 70 43.3)">1</text>
<text x="78.3" y="43.3" transform="rotate(-90 78.3 43.3)">2</text>
<text x="203" y="43.3" transform="rotate(-90 203 43.3)">1</text>
<text x="211.3" y="43.3" transform="rotate(-90 211.3 43.3)">2</text>
<text x="70" y="84.7" transform="rotate(-90 70 84.7)">4</text>
<text x="75" y="84.7" transform="rotate(-90 75 84.7)">5</text>
<text x="78.3" y="84.7" transform="rotate(-90 78.3 84.7)">3</text>
<text x="203" y="84.7" transform="rotate(-90 203 84.7)">4</text>
<text x="208" y="84.7" transform="rotate(-90 208 84.7)">5</text>
<text x="211.3" y="84.7" transform="rotate(-90 211.3 84.7)">3</text>
<text x="70" y="93.1" transform="rotate(-90 70 93.1)">1</text>
<text x="78.3" y="93.2" transform="rotate(-90 78.3 93.2)">2</text>
<text x="203" y="93.1" transform="rotate(-90 203 93.1)">1</text>
<text x="211.3" y="93.2" transform="rotate(-90 211.3 93.2)">2</text>
<text x="53.2" y="134.9">6</text>
<text x="53.2" y="136.6">2</text>
<text x="53.3" y="133.3">1</text>
<text x="197.9" y="135.8">9</text>
<text x="197.9" y="137.4">1</text>
<text x="213" y="135.8">16</text>
<text x="213" y="137.4">15</text>
<text x="53.2" y="141.6">8</text>
<text x="53.2" y="138.3">7</text>
<text x="53.2" y="143.3">4</text>
<text x="53.2" y="139.9">3</text>
<text x="60.1" y="138.3">S1</text>
<text x="60.1" y="141.6">S2</text>
<text x="197.9" y="139.1">2</text>
<text x="197.9" y="140.8">3</text>
<text x="197.9" y="142.4">4</text>
<text x="213" y="139.1">14</text>
<text x="213" y="140.8">13</text>
<text x="213" y="142.4">12</text>
<text x="53.2" y="144.9">9</text>
<text x="53.2" y="146.6">5</text>
<text x="197.8" y="147.4">7</text>
<text x="197.9" y="144.1">5</text>
<text x="197.9" y="145.8">6</text>
<text x="213" y="147.4">8</text>
<text x="213" y="144.1">11</text>
<text x="213" y="145.8">10</text>
</g>
</svg>
